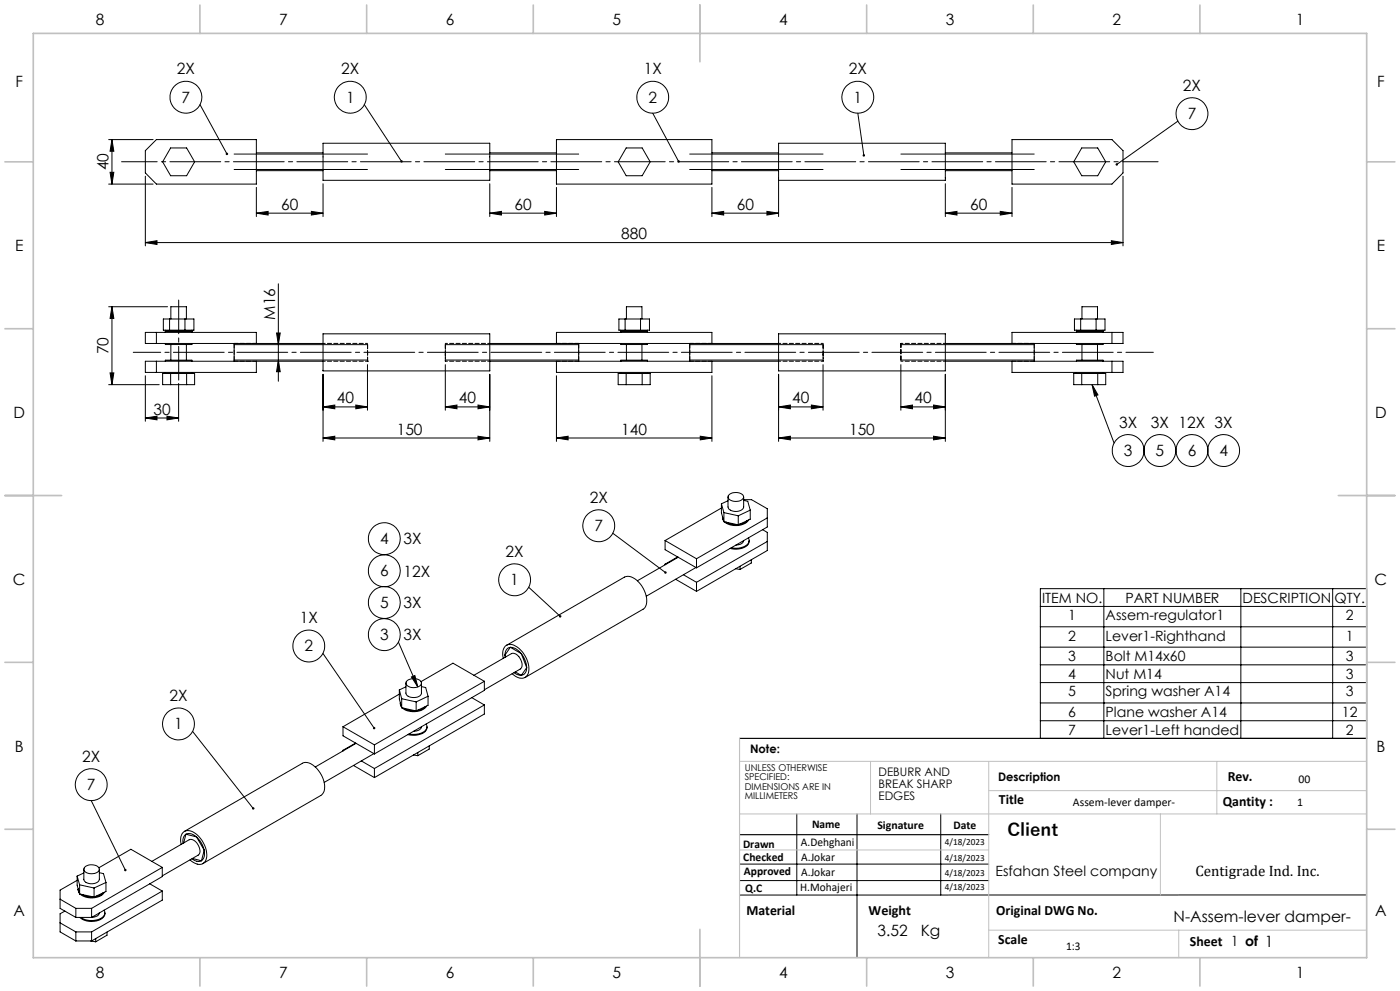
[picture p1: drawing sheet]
<svg xmlns="http://www.w3.org/2000/svg" width="420mm" height="297mm" viewBox="0 0 420 297" stroke-linecap="round" stroke-linejoin="round" font-family="sans-serif">
<g fill="none" stroke="#000" stroke-width=".3">
<path d="M60 31.4l8.1 14.7M109.3 31.4l11.2 17M195.8 33.9l7.8 14.5M257.4 33.9l1.8 12.7M353.4 36.3l-18.4 13M32.6 41.8h13.3M32.6 55.2h13.3M33 51.6h1.1l-.5 3.6zM33.6 41.8l.5 3.5h-1.1zM33.6 41.8v13.4M43.6 52.8v20.9M46.9 41.8h30v13.4h-30l-3.3-3.4v-6.6z"/>
<path d="M51.2 44.3h4.8l2.4 4.2-2.4 4.2h-4.8l-2.4-4.2zM70.2 46.2h40M70.2 50.8h40M76.9 51.1h20M76.9 45.8h20M76.9 56.2v8.7M96.9 55.1v9.8M96.9 42.9h50v11.1h-50zM133.6 46.2h40M133.6 50.8h40M146.9 55.1v9.8M146.9 51.1h20"/>
<path d="M146.9 45.8h20M166.9 56.2v8.7M166.9 41.8h46.7v13.4h-46.7zM187.9 44.3h4.8l2.4 4.2-2.4 4.2h-4.8l-2.4-4.2zM206.9 46.2h40M206.9 50.8h40M213.6 56.2v8.7M213.6 51.1h20M213.6 45.8h20M233.6 54.1v10.8M233.6 42.9h50v11.1h-50zM270.3 46.2h40"/>
<path d="M270.3 50.8h40M283.6 55.1v9.8M283.6 51.1h20M283.6 45.8h20M303.6 41.8h30l3.3 3.4v6.6l-3.3 3.4h-30zM303.6 56.2v8.7M324.5 44.3h4.8l2.4 4.2-2.4 4.2h-4.8l-2.4-4.2zM336.9 52.8v20.9M43.6 72.7l3.5-.6v1.2zM43.6 72.7h293.3M76.9 63.9l3.5-.5v1zM76.9 63.9h20"/>
<path d="M93.4 63.4l3.5 .5-3.5 .5zM146.9 63.9l3.5-.5v1zM146.9 63.9h20M163.4 63.4l3.5 .5-3.5 .5zM213.6 63.9l3.5-.5v1zM213.6 63.9h20M230.1 63.4l3.5 .5-3.5 .5zM283.6 63.9l3.5-.5v1zM283.6 63.9h20M300.1 63.4l3.5 .5-3.5 .5zM333.4 72.1l3.5 .6-3.5 .6zM32.6 91.9h17.7"/>
<path d="M33.6 91.9v23.4M33.6 91.9l.5 3.5h-1.1zM46.9 99.6v3.3M49 95.6h9.2v3.4h-9.2zM49.6 99.3h8M49.6 99v.6M50.9 95.6v3.4M51.3 95.6v-3.7h4.6v3.7M55.5 95.6v3.4M57.6 99v.6M83 99.8h1.1l-.6 3.5zM83.5 85.1v29.2"/>
<path d="M185.7 95.6h9.1v3.4h-9.1zM186.3 99.3h7.9M186.3 99v.6M187.5 95.6v3.4M187.9 95.6v-3.7h4.7v3.7M192.2 95.6v3.4M194.2 99v.6M322.3 95.6h9.2v3.4h-9.2zM322.9 99.3h8M322.9 99v.6M324.2 95.6v3.4M324.6 95.6v-3.7h4.6v3.7"/>
<path d="M328.8 95.6v3.4M330.9 99v.6M333.6 99.6v3.3M32.6 115.3h15.2M33 111.8h1.1l-.5 3.5zM43.6 112.6v13.7M46.9 108.3v3.3M48.8 111.9h9.6v3.4h-9.6zM49.6 108.3v-.4h8v.4M49.6 102.9v.4h8v-.4M49.6 111.6v.3M51.2 111.9v3.4"/>
<path d="M51.3 103.3v4.6M53.6 114.9v11.4M55.9 103.3v4.6M56 111.9v3.4M57.6 111.6v.3M70.2 103.3h40M70.2 107.9h40M70.2 102.9v5.4M76.9 102.9v-3.3h-33.3v3.3h53.3M76.9 108.3v3.3h-33.3v-3.3h53.3M83.5 107.9l.6 3.5h-1.1zM96.9 100h50v11.2h-50z"/>
<path d="M96.9 112.2v20.1M110.2 109.3v13.6M133.6 103.3h40M133.6 107.9h40M133.6 109.3v13.6M146.9 112.2v20.1M146.9 108.3h86.7M146.9 102.9h86.7M166.9 102.9v-3.3h46.7v3.3M166.9 108.3v3.3h46.7v-3.3M166.9 112.6v19.7M173.6 102.9v5.4"/>
<path d="M185.5 111.9h9.6v3.4h-9.6zM186.3 102.9v.4h7.9v-.4M186.3 108.3v-.4h7.9v.4M186.3 111.6v.3M187.9 111.9v3.4M187.9 103.3v4.6M192.6 103.3v4.6M192.7 111.9v3.4M194.2 111.6v.3M206.9 103.3h40M206.9 107.9h40M206.9 102.9v5.4"/>
<path d="M213.6 112.6v19.7M233.6 112.2v20.1M233.6 100h50v11.2h-50zM246.9 109.3v13.6M270.3 103.3h40M270.3 107.9h40M270.3 109.3v13.6M283.6 112.2v20.1M283.6 102.9h53.3v-3.3h-33.3v3.3M283.6 108.3h53.3v3.3h-33.3v-3.3M310.3 102.9v5.4M322.1 111.9h9.6v3.4h-9.6z"/>
<path d="M322.9 102.9v.4h8v-.4M322.9 108.3v-.4h8v.4M322.9 111.6v.3M324.5 111.9v3.4M324.6 103.3v4.6M327.6 115.3l1.8 3.1-1 .3zM327.6 115.3l6.6 17.5M329.2 103.3v4.6M329.3 111.9v3.4M330.9 111.6v.3M333.6 108.3v3.3M43.6 125.3l3.5-.6v1.1z"/>
<path d="M43.6 125.3h10M50.1 124.7l3.5 .6-3.5 .5zM96.9 131.3l3.5-.6v1.1zM96.9 122l3.5-.6v1.1zM96.9 131.3h50M96.9 122h13.3M106.8 121.4l3.4 .6-3.4 .5zM133.6 122l3.5-.6v1.1zM133.6 122h13.3M143.4 130.7l3.5 .6-3.5 .5zM143.4 121.4l3.5 .6-3.5 .5zM166.9 131.3l3.5-.6v1.1z"/>
<path d="M166.9 131.3h46.7M210.1 130.7l3.5 .6-3.5 .5zM233.6 131.3l3.5-.6v1.1zM233.6 131.3h50M233.6 122l3.5-.6v1.1zM233.6 122h13.3M243.4 121.4l3.5 .6-3.5 .5zM270.3 122l3.5-.6v1.1zM270.3 122h13.3M280.1 130.7l3.5 .6-3.5 .5zM280.1 121.4l3.5 .6-3.5 .5zM183.8 159.8l15.8 11.8"/>
<path d="M216.4 152.3l-16.9 9.7M216.4 151l.8 2.6M216.4 151v2.7l.8 2.6M216.7 154.9l.3 .8M216.7 154.8v.6l.4 .8M217.2 153.6l4.3 1M217.2 156.3l4.3 1M217.2 153.6v2.7M217.8 156.5l1.2 .5 2.2 .2M218.4 148.9v3a2.7 2.7 0 0 0 4 1l.6-.5 .1-.5v-3M218.4 150.1l-2 .9M218.7 148.3a3.1 3.1 0 0 1 4.3 .4 1.82 1.82 0 0 1-2.3 1.6 1.73 1.73 0 0 1-2.2-1.7z"/>
<path d="M221.5 154.6v2.7M223.1 149.8h2.4l4.7 2.7v5.4l-21.2 12.3M223.1 150l1.2 .2 .8 2.7M224.3 156l-.7 .6-1.8 .6M224.6 155.8a5.4 5.4 0 0 1-7.3 .6M225.1 152.9l-3.6 1.7M225.1 152.9v2.7l-3.6 1.7M228.8 158.7l1.4 .9v5.4l-21.2 12.2M230.2 155.2l-21.2 12.3M158.6 176l9.5 8.7M199.5 169.1l.2 .1M199.5 162v2.7l9.5 5.5"/>
<path d="M199.5 169.1v.2M199.5 162l9.5 5.5M202.7 173.6l6.3 3.6M203.3 166.9l-3.8 2.2M203.5 167l-12.3 7.1M205 172.3l4 2.2M208.8 170.1l-14.9 8.6M209 167.5v2.7M209 174.5v2.7M220.7 170.5l1.3 .2M222 169.7v1M223.1 162a2.08 2.08 0 0 1-2.3 1.4"/>
<path d="M224.5 161.2a1.95 1.95 0 0 1-1.7 2.8l-1.3 .3-2.1-.1M224.8 162a2.53 2.53 0 0 1-2.6 2.4l-1.4 .2-1.8-.2M225.4 167.8v.9l-3.4 2M230.2 162.3l-21.2 12.2M312.1 176.4h97.9v44.9h-97.9zM331.2 176.4v44.9M372.3 176.4v44.9M399.8 176.4v44.9M96.9 195.8l15.4 22.4M119.5 192.4l5.8 13.5M151 197.3a2.94 2.94 0 0 1 1.9-4.2 6.8 6.8 0 0 1 5.4 5.2 3.9 3.9 0 0 1-1 4.8l-1.5 .1-2.2-1.3M151.6 197a2.11 2.11 0 0 1 2.1-2.9 6.4 6.4 0 0 1 4.1 7.2 2.01 2.01 0 0 1-3.3 .5l-.3-.2"/>
<path d="M151.7 196.9l-.2-.6 1.6-2.3 3.3 1.9 1.6 4.2-1.6 2.3-1.8-1M152 193.4l35.3-20.4a4.1 4.1 0 0 1 4.8 2 6.7 6.7 0 0 1 1.3 7.2l-35.8 20.8M312.1 181.7h97.9M312.1 187.9h97.9M312.1 194h97.9M312.1 199.2h97.9M57.8 219.2l18.2 23.1M102.9 217.8v2.7l9.4 5.5M102.9 217.8l9.4 5.4M119.8 206.8l.7 2.6M119.8 206.8v2.7l.7 2.6M119.8 208l-16.9 9.8"/>
<path d="M120.4 211.5l-.3-.8 .4 1.2M120.5 209.4l4.3 1M120.5 212.1l4.3 1M120.5 209.4v2.7M121.1 212.3l1.3 .5 2.1 .2M121.8 204.7v3a2.57 2.57 0 0 0 3.5 1.2l.8-.4 .3-.6v-3.2M121.8 205.8l-2 1M122 204.1a3.1 3.1 0 0 1 4.4 .4 1.82 1.82 0 0 1-2.3 1.6 1.74 1.74 0 0 1-2.3-1.7zM123.4 202.9l1.1-.4 .8 3.4zM124.8 210.4v2.7M126.4 217.8a2.01 2.01 0 0 1-2.3 1.3M126.4 205.8l1.3 .3 .7 2.6"/>
<path d="M127.7 211.7l-1.3 .9-1.3 .4M127.8 217a1.97 1.97 0 0 1-1.6 2.8l-2 .3-1.5-.1M128 211.6a5.5 5.5 0 0 1-7.4 .6M128.1 217.8a2.45 2.45 0 0 1-2.5 2.4l-1.4 .2-1.8-.2M128.4 208.7l-3.6 1.7M128.4 208.7v2.7l-3.6 1.7M141.5 209.1l3.8 2.2M142.2 202.4l11.2-6.5a3.1 3.1 0 0 1 3.2 3.4l-.1 .8-.4 .4-10.8 6.2M145.3 204.2v2.7l-33 19.1M145.3 211.3v2.7l-33 19M145.3 211.3l-33 19M145.3 204.2l-33 19"/>
<path d="M145.3 204.2l-9.4-5.4-9.6 5.5M312.1 204.6h97.9M312.1 210.7h97.9M312.1 216h97.9M27.4 240l10.2 20.8M102.9 224.9v.2M102.9 224.9l.1 .1M106 229.4l6.3 3.6M106.7 222.7l-3.8 2.2M106.8 222.8l-12.2 7.1M108.4 228l3.9 2.3M112.1 225.9l-14.8 8.6"/>
<path d="M112.3 223.2v2.8M112.3 230.3v2.7M124 226.3l1.3 .2M125.3 225.5v1M128.8 223.6v.9l-3.5 2M25.4 259.9a3.1 3.1 0 0 1 4.3 .3 1.77 1.77 0 0 1-2.3 1.7 1.68 1.68 0 0 1-2.2-1.7zM45.5 258.2l11.3-6.5a3.1 3.1 0 0 1 3.2 3.4l-.2 .8-.4 .4-10.7 6.2M48.7 260v2.7l-21.2 12.3M48.7 260l-9.4-5.5-9.6 5.6M48.7 260l-21.2 12.2M54.3 253.1a2.96 2.96 0 0 1 2-4.2 7.3 7.3 0 0 1 5.7 6.6 2.62 2.62 0 0 1-2.3 3.6l-1.7-.6-1-.8M54.9 252.8a2.18 2.18 0 0 1 .9-2.8 2.18 2.18 0 0 1 2.8 .5 6.1 6.1 0 0 1 2.4 6.9 2.19 2.19 0 0 1-3.4 0"/>
<path d="M55.1 252.7l.7-2.7 3.1 .8 2.4 4-.9 3.2-2.7-.7M55.3 249.2l35.4-20.4a3.1 3.1 0 0 1 3.7 .9 7.5 7.5 0 0 1 2.6 7.8l-.8 .9-35.3 20.4M221.9 259h74.7M239 243.9v24.3M257.1 243.9v43.1M282.2 243.9v24.3M18 276.6l4.8 2.7M18 269.5l4.8 2.7M19.5 273l-1.5 .9v5.4l4.8 2.7M22.8 279.3h4.7M22.8 272.2v2.8M22.8 279.3v2.7"/>
<path d="M22.8 272.2h4.7M22.8 275h4.7M23.1 263.8l-5.1 3v5.4l4.8 2.8M23.1 262.6l.8 2.6M23.1 262.6v2.7l.8 2.6M23.5 266.5l.2 .8M23.5 266.4l.3 1.4M23.9 265.2l4.3 .9M23.9 267.9l4.3 .9M23.9 265.2v2.7M24.5 268l1.3 .6 2.1 .2M25.2 260.5v3a2.76 2.76 0 0 0 4.5 .4l.1-3.4"/>
<path d="M25.2 261.6l-2.1 1M27.5 272.2v2.8M27.5 279.3v2.7M28.2 266.1v2.7M29.8 273.6a2.02 2.02 0 0 1-2.3 1.3M29.8 261.5l1.2 .3 .8 2.7M31 267.5l-.7 .6-1.8 .6M31.2 272.8a1.97 1.97 0 0 1-1.6 2.8 6.1 6.1 0 0 1-5.4-.6M31.3 267.4a5.4 5.4 0 0 1-7.3 .5M31.5 273.6a2.58 2.58 0 0 1-2.6 2.4 5.6 5.6 0 0 1-4.9-1M31.8 264.5l-3.6 1.6M31.8 264.5v2.7l-3.6 1.6"/>
<path d="M32.1 279.3v1l-3.4 2M44.9 264.9l3.8 2.1M48.7 267l-21.2 12.3M48.7 267v2.8l-21.2 12.2M221.9 263.9h74.7M410 268.2h-188.1M22.8 282h4.7M27.2 282l1.5 .3M28.7 281.3v1"/>
<circle cx="55.8" cy="29.1" r="4.8"/>
<circle cx="105.1" cy="29.1" r="4.8"/>
<circle cx="195.8" cy="29.1" r="4.8"/>
<circle cx="257.4" cy="29.1" r="4.8"/>
<circle cx="357.6" cy="34.1" r="4.8"/>
<circle cx="338.4" cy="135" r="4.8"/>
<circle cx="348" cy="135" r="4.8"/>
<circle cx="357.6" cy="135" r="4.8"/>
<circle cx="367.1" cy="135" r="4.8"/>
<circle cx="179.6" cy="157.6" r="4.8"/>
<circle cx="115.3" cy="161.4" r="4.8"/>
<circle cx="115.3" cy="171.1" r="4.8"/>
<circle cx="154.4" cy="173.8" r="4.8"/>
<circle cx="92.6" cy="193.6" r="4.8"/>
<circle cx="115.3" cy="190.2" r="4.8"/>
<circle cx="115.3" cy="180.6" r="4.8"/>
<circle cx="53.5" cy="217" r="4.8"/>
<circle cx="27.4" cy="235.2" r="4.8"/>
</g>
<path d="M53.6 89.9v24" fill="none" stroke="#000" stroke-width=".3" stroke-dasharray="15.2 1.3 1.3 1.3" stroke-dashoffset="5.1"/>
<path d="M40 105.6h306" fill="none" stroke="#000" stroke-width=".3" stroke-dasharray="15.2 1.3 1.3 1.3" stroke-dashoffset="7"/>
<path d="M347.4 48.5h-310.9" fill="none" stroke="#000" stroke-width=".3" stroke-dasharray="15.2 1.3 1.3 1.3" stroke-dashoffset="4.5"/>
<path d="M221.9 221.3h188.1M221.9 250.2h74.7" fill="none" stroke="#000" stroke-width=".35"/>
<path d="M221.9 228.2h188.1M261.2 228.2v15.7M296.6 228.2v58.8M296.6 237h113.4M365.1 228.2v15.7M221.9 243.9h188.1M221.9 254.7h74.7M348.1 243.9v24.3M296.6 278.8h113.4M353.6 278.8v8.2" fill="none" stroke="#c0c0c0" stroke-width=".3"/>
<path d="M221.9 221.3v65.7" fill="none" stroke="#c0c0c0" stroke-width=".35"/>
<g fill="none" stroke="#c0c0c0" stroke-width=".5">
<path d="M10 10h400v277h-400zM60 1.5v8.5M110 1.5v8.5M160 1.5v8.5M210 1.5v17M260 1.5v8.5M310 1.5v8.5M360 1.5v8.5M1.5 48.5h8.5M410 48.5h8.5M1.5 98.5h8.5M410 98.5h8.5"/>
<path d="M1.5 148.5h17M401.5 148.5h17M1.5 198.5h8.5M410 198.5h8.5M1.5 248.5h8.5M410 248.5h8.5M210 278.5v17M60 287v8.5M110 287v8.5M160 287v8.5M260 287v8.5M310 287v8.5"/>
<path d="M360 287v8.5"/>
</g>
<g fill="#000">
<path d="M33.6 41.8l.5 3.5h-1.1zM33 51.6h1.1l-.5 3.6z"/>
<path d="M334.7 49.1l.1 .4 .2-.2-.2 .2a.36 .36 0 0 0 .5 0 .36 .36 0 0 0-.1-.5 .36 .36 0 0 0-.5 .1zM258.9 46.4v.4l.3 .2v-.4v.4a.37 .37 0 0 0 .3-.6 .37 .37 0 0 0-.6 0zM203.3 48.2v.5h.5l-.2-.3 .2 .3 .1-.1-.1-.6zM120.2 48.2l.1 .5h.4l-.2-.3 .3 .2-.1-.5zM67.8 45.9v.5l.5 .1-.2-.4 .2 .3 .1-.3-.2-.3zM327.6 115.3l1.8 3.1-1 .3z"/>
<path d="M43.6 72.7l3.5-.6v1.2zM333.4 72.1l3.5 .6-3.5 .6z"/>
<path d="M76.9 63.9l3.5-.5v1zM93.4 63.4l3.5 .5-3.5 .5zM213.6 63.9l3.5-.5v1zM230.1 63.4l3.5 .5-3.5 .5z"/>
<path d="M146.9 63.9l3.5-.5v1zM163.4 63.4l3.5 .5-3.5 .5z"/>
<path d="M283.6 63.9l3.5-.5v1zM300.1 63.4l3.5 .5-3.5 .5z"/>
<path d="M33 111.8h1.1l-.5 3.5zM33.6 91.9l.5 3.5h-1.1z"/>
<path d="M83.5 107.9l.6 3.5h-1.1zM83 99.8h1.1l-.6 3.5z"/>
<path d="M43.6 125.3l3.5-.6v1.1zM50.1 124.7l3.5 .6-3.5 .5z"/>
<path d="M96.9 131.3l3.5-.6v1.1zM143.4 130.7l3.5 .6-3.5 .5zM270.3 122l3.5-.6v1.1zM280.1 121.4l3.5 .6-3.5 .5zM96.9 122l3.5-.6v1.1zM106.8 121.4l3.4 .6-3.4 .5zM133.6 122l3.5-.6v1.1zM143.4 121.4l3.5 .6-3.5 .5z"/>
<path d="M210.1 130.7l3.5 .6-3.5 .5zM166.9 131.3l3.5-.6v1.1z"/>
<path d="M233.6 131.3l3.5-.6v1.1zM280.1 130.7l3.5 .6-3.5 .5z"/>
<path d="M243.4 121.4l3.5 .6-3.5 .5zM233.6 122l3.5-.6v1.1z"/>
<path d="M199.4 171.3l-.1 .5 .6 .1-.3-.3 .3 .2 .1-.4zM167.8 184.5l.1 .5h.4l-.2-.3 .3 .2-.1-.5zM112 217.9l-.1 .5 .6 .1-.2-.3 .2 .3 .1-.5zM75.7 242l.1 .6h.4l-.2-.3 .3 .2-.1-.5zM37.4 260.5l-.1 .4 .4 .2-.1-.3 .2 .3 .1-.5zM123.4 202.9l1.1-.4 .8 3.4z"/>
</g>
<path d="M110.3 108.2v-5.3v5.3M133.6 106.2v-3.3v5.4v-2.1M246.9 106.2v-3.3v5.4v-2.1M270.3 103v5.3v-5.3" fill="none" stroke="#000" stroke-width=".3" stroke-dasharray="1.3 .6" stroke-dashoffset=".1"/>
<path d="M70.3 102.9v5.4M173.6 102.9v5.4M206.9 102.9v5.4M310.3 108.3v-5.4" fill="none" stroke="#000" stroke-width=".3" stroke-dasharray="1.3 .6" stroke-dashoffset="-.1"/>
<path d="M110.3 108.3h.1" fill="none" stroke="#000" stroke-width=".3" stroke-dasharray="1.3 .6"/>
<path d="M96.9 108.3h13.4M110.3 102.9h-13.4M133.6 108.3h13.3M146.9 102.9h-13.3M233.6 108.3h13.3M246.9 102.9h-13.3M270.3 108.3h13.3M283.6 102.9h-13.3" fill="none" stroke="#000" stroke-width=".3" stroke-dasharray="1.3 .6" stroke-dashoffset=".6"/>
<path d="M70.3 108.3h6.6M76.9 102.9h-6.6M166.9 108.3h6.7M173.6 102.9h-6.7M206.9 108.3h6.7M213.6 102.9h-6.7M303.6 108.3h6.7M310.3 102.9h-6.7" fill="none" stroke="#000" stroke-width=".3" stroke-dasharray="1.3 .6" stroke-dashoffset=".2"/>
<text font-size="5.3" x="302.2" y="250.7">Client</text>
<g font-size="4.7">
<text x="28.7" y="7.6">8</text>
<text x="83.7" y="7.6">7</text>
<text x="133.7" y="7.6">6</text>
<text x="183.7" y="7.6">5</text>
<text x="233.7" y="7.6">4</text>
<text x="283.7" y="7.6">3</text>
<text x="333.7" y="7.6">2</text>
<text x="388.7" y="7.6">1</text>
<text x="53.1" y="22.3">2X</text>
<text x="102.4" y="22.3">2X</text>
<text x="193.1" y="22.3">1X</text>
<text x="254.6" y="22.3">2X</text>
<text x="4.6" y="26.1">F</text>
<text x="354.9" y="27.3">2X</text>
<text x="413.1" y="26.1">F</text>
<text x="54.5" y="30.7">7</text>
<text x="103.8" y="30.7">1</text>
<text x="194.5" y="30.7">2</text>
<text x="256.1" y="30.7">1</text>
<text x="356.3" y="35.7">7</text>
<text x="32.6" y="51.1" transform="rotate(-90 32.6 51.1)">40</text>
<text x="84.4" y="62.9">60</text>
<text x="154.4" y="62.9">60</text>
<text x="221" y="62.9">60</text>
<text x="291" y="62.9">60</text>
<text x="186.4" y="71.7">880</text>
<text x="4.5" y="75.3">E</text>
<text x="413" y="75.3">E</text>
<text x="82.5" y="95.8" transform="rotate(-90 82.5 95.8)">M16</text>
<text x="32.6" y="106.2" transform="rotate(-90 32.6 106.2)">70</text>
<text x="4" y="125.3">D</text>
<text x="46" y="124.2">30</text>
<text x="101" y="120.9">40</text>
<text x="137.7" y="120.9">40</text>
<text x="237.7" y="120.9">40</text>
<text x="274.4" y="120.9">40</text>
<text x="412.5" y="125.3">D</text>
<text x="119" y="130.2">150</text>
<text x="186.4" y="130.2">140</text>
<text x="254.7" y="130.2">150</text>
<text x="335.8" y="128.2">3X</text>
<text x="345.3" y="128.2">3X 12X 3X</text>
<text x="337.2" y="136.6">3</text>
<text x="346.7" y="136.6">5</text>
<text x="356.3" y="136.6">6</text>
<text x="365.8" y="136.6">4</text>
<text x="176.9" y="150.8">2X</text>
<text x="178.3" y="159.2">7</text>
<text x="114" y="163">4</text>
<text x="121.1" y="163.2">3X</text>
<text x="151.7" y="167">2X</text>
<text x="114" y="172.7">6</text>
<text x="121.1" y="172.8">12X</text>
<text x="3.9" y="175.3">C</text>
<text x="153.1" y="175.4">1</text>
<text x="412.4" y="175.3">C</text>
<text x="114" y="182.2">5</text>
<text x="121.1" y="182.3">3X</text>
<text x="89.9" y="186.8">1X</text>
<text x="114" y="191.8">3</text>
<text x="121.1" y="191.9">3X</text>
<text x="91.3" y="195.2">2</text>
<text x="50.8" y="210.2">2X</text>
<text x="52.3" y="218.6">1</text>
<text x="4.4" y="225.3">B</text>
<text x="412.9" y="225.3">B</text>
<text x="24.7" y="228.3">2X</text>
<text x="26.1" y="236.8">7</text>
<text x="4" y="274.6">A</text>
<text x="412.5" y="274.6">A</text>
<text x="263.3" y="280.5">3.52</text>
<text x="276.2" y="280.5">Kg</text>
<text x="352.1" y="276.4">N-Assem-lever damper-</text>
<text x="28.7" y="293.1">8</text>
<text x="83.7" y="293.1">7</text>
<text x="133.7" y="293.1">6</text>
<text x="183.7" y="293.1">5</text>
<text x="233.7" y="293.1">4</text>
<text x="283.7" y="293.1">3</text>
<text x="333.7" y="293.1">2</text>
<text x="388.7" y="293.1">1</text>
</g>
<text font-size="4.5" x="358.6" y="262.6">Centigrade Ind. Inc.</text>
<g font-size="4.2">
<text x="312.6" y="180.6">ITEM NO.</text>
<text x="320.5" y="185.9">1</text>
<text x="331.7" y="185.9">Assem-regulator1</text>
<text x="337.6" y="180.6">PART NUMBER</text>
<text x="372.8" y="180.6">DESCRIPTION</text>
<text x="400.3" y="180.6">QTY.</text>
<text x="403.7" y="185.9">2</text>
<text x="320.5" y="192">2</text>
<text x="331.7" y="192">Lever1-Righthand</text>
<text x="403.7" y="192">1</text>
<text x="320.5" y="198.1">3</text>
<text x="320.5" y="203.4">4</text>
<text x="331.7" y="198.1">Bolt M14x60</text>
<text x="331.7" y="203.4">Nut M14</text>
<text x="403.7" y="198.1">3</text>
<text x="403.7" y="203.4">3</text>
<text x="320.5" y="208.7">5</text>
<text x="331.7" y="208.7">Spring washer A14</text>
<text x="403.7" y="208.7">3</text>
<text x="320.5" y="214.8">6</text>
<text x="331.7" y="214.8">Plane washer A14</text>
<text x="402.6" y="214.8">12</text>
<text x="320.5" y="220.2">7</text>
<text x="331.7" y="220.2">Lever1-Left handed</text>
<text x="403.7" y="220.2">2</text>
<text x="368.3" y="234.1">Rev.</text>
<text x="299.7" y="240.9">Title</text>
<text x="366.8" y="241.6">Qantity :</text>
<text x="298.6" y="262.6">Esfahan Steel company</text>
<text x="223.9" y="274.2">Material</text>
<text x="260.6" y="274.2">Weight</text>
<text x="298.9" y="274.2">Original DWG No.</text>
<text x="299.5" y="282.8">Scale</text>
<text x="357" y="283.6">Sheet 1 of 1</text>
</g>
<g font-size="3.5">
<text x="225" y="225.7">Note:</text>
<text x="263.6" y="232.6">DEBURR AND</text>
<text x="263.6" y="236.1">BREAK SHARP</text>
<text x="263.6" y="239.7">EDGES</text>
<text x="299.4" y="234.1">Description</text>
<text x="389.6" y="234.7">00</text>
<text x="321.9" y="241.6">Assem-lever damper-</text>
<text x="389.2" y="241.6">1</text>
<text x="243.6" y="248.1">Name</text>
<text x="263.2" y="248.5">Signature</text>
<text x="286" y="248.5">Date</text>
<text x="222.9" y="254">Drawn</text>
<text x="240.3" y="253.6">A.Dehghani</text>
<text x="240.4" y="257.9">A.Jokar</text>
<text x="223" y="258.1">Checked</text>
<text x="223.2" y="262.1">Approved</text>
<text x="240.4" y="262.4">A.Jokar</text>
<text x="223.6" y="267.4">Q.C</text>
<text x="240.1" y="267.1">H.Mohajeri</text>
<text x="319.8" y="284.6">1:3</text>
</g>
<g font-size="2.8">
<text x="223.4" y="231">UNLESS OTHERWISE</text>
<text x="223.4" y="233.8">SPECIFIED:</text>
<text x="223.4" y="236.7">DIMENSIONS ARE IN</text>
<text x="223.4" y="239.5">MILLIMETERS</text>
<text x="283.5" y="253.2">4/18/2023</text>
<text x="283.5" y="258.1">4/18/2023</text>
<text x="283.5" y="262.7">4/18/2023</text>
<text x="283.5" y="266.6">4/18/2023</text>
</g>
</svg>
